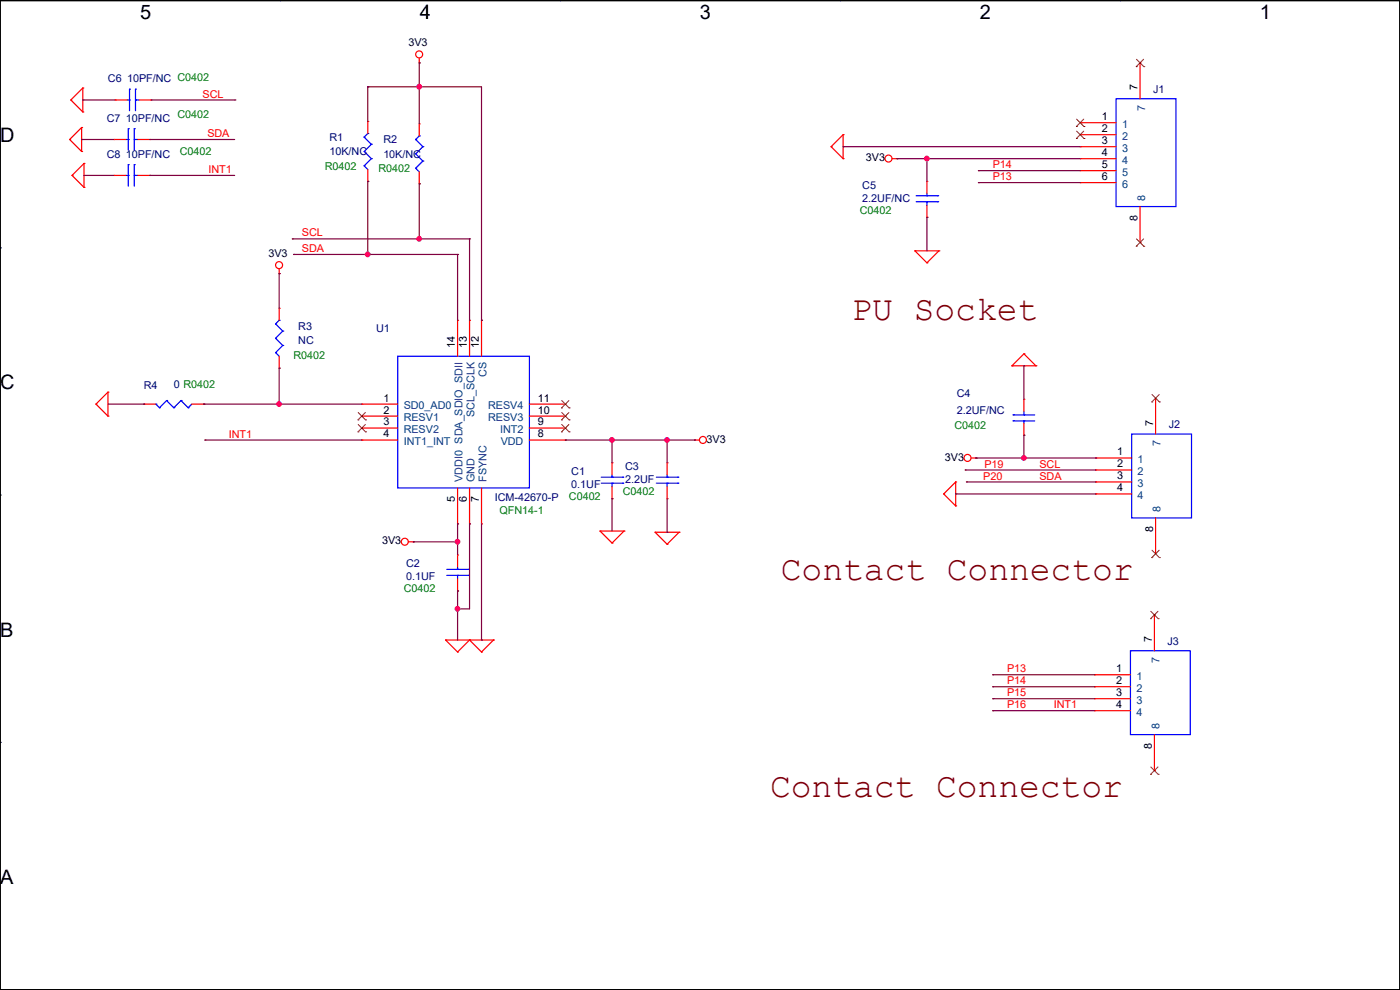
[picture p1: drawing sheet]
<svg xmlns="http://www.w3.org/2000/svg" width="297mm" height="210mm" viewBox="0 0 297 210" stroke-linecap="round" stroke-linejoin="round" font-family="sans-serif">
<g fill="none" stroke="#000" stroke-width=".25">
<path d="M0 .1h297v209.8h-297zM59.4 .1h.1M118.8 .1h.1M178.2 .1h.1M237.6 .1h.1M0 52.6h.1M297 52.6h.1M0 105h.1M297 105h.1M0 157.5h.1M297 157.5h.1M59.4 209.9h.1"/>
<path d="M118.8 209.9h.1M178.2 209.9h.1M237.6 209.9h.1"/>
</g>
<path d="M0 105h.1" fill="none" stroke="#000" stroke-width=".21"/>
<g fill="none" stroke="#f00" stroke-width=".25">
<path d="M17.6 18.7h.1M17.6 18.7v5M17.6 18.7l-2.6 2.5M88.9 13.3h.1M88.9 12.3v1M241.9 13.3h.1M241.9 13.3v7.7M14.8 29.6h.1M14.8 29.6l2.5 2.5M15 21.2h.1M15 21.2l2.6 2.5M15.3 37.2h.1"/>
<path d="M15.3 37.2l2.5 2.6M17.3 27.1h.1M17.3 32.1h.1M17.3 27.1v5M17.3 27.1l-2.5 2.5M17.6 23.7h.1M17.8 34.7h.1M17.8 39.8h.1M17.8 34.7v5.1M17.8 34.7l-2.5 2.5M24.2 29.6h.1M24.2 37.2h.1"/>
<path d="M24.2 29.6h2.5M24.2 37.2h2.5M24.4 21.2h.1M24.4 21.2h2.6M29.3 29.6h2.5M29.3 37.2h2.5M29.5 21.2h2.5M31.8 29.6h.1M31.8 37.2h.1M32 21.2h.1M78 38.5h.1M78 25.8h.1"/>
<path d="M78 25.8v2.5M78 35.9v2.6M88.9 39h.1M88.9 26.3h.1M88.9 26.3v2.5M88.9 36.4v2.6M176.3 31.1h.1M176.3 31.1l2.6 2.6M178.9 28.6h.1M178.9 33.7h.1M178.9 28.6v5.1M178.9 28.6l-2.6 2.5"/>
<path d="M189.3 33.7h1M190.3 33.7h.1M196.6 38.5h.1M196.6 38.5v2.5M229.2 26h.1M229.2 28.6h.1M229.2 31.1h.1M229.2 33.7h.1M229.2 36.2h.1M229.2 38.7h.1M229.2 33.7h7.6M229.2 26h7.6"/>
<path d="M229.2 28.6h7.6M229.2 31.1h7.6M229.2 36.2h7.6M229.2 38.7h7.6M59.2 58h.1M59.2 57v1M194.1 53.2h.1M194.1 53.2h5.1M194.1 53.2l2.5 2.6M196.6 55.8h.1M196.6 46.1h.1M196.6 43.6v2.5"/>
<path d="M199.2 53.2h.1M199.2 53.2l-2.6 2.6M241.9 51.4h.1M241.9 43.8v7.6M59.2 78.1h.1M59.2 65.4h.1M59.2 65.4v2.5M59.2 75.6v2.5M97.1 67.9h.1M97.1 67.9v7.7M99.6 67.9h.1M99.6 67.9v7.7"/>
<path d="M102.2 67.9h.1M102.2 67.9v7.7M214.7 77.6h.1M214.7 77.6h5.1M217.2 75.1h.1M217.2 75.1l2.6 2.5M217.2 75.1l-2.5 2.5M219.8 77.6h.1M20.4 85.7h.1M20.4 85.7l2.5 2.6M22.9 83.2h.1M22.9 88.3h.1"/>
<path d="M22.9 83.2v5.1M22.9 83.2l-2.5 2.5M30.5 85.7h.1M30.5 85.7h2.6M40.7 85.7h2.5M43.2 85.7h.1M76.8 85.7h.1M76.8 88.3h.1M76.8 90.8h.1M76.8 93.3h.1M76.8 93.3h7.6M76.8 85.7h7.6"/>
<path d="M76.8 88.3h7.6M76.8 90.8h7.6M112.3 93.3h7.6M112.3 85.7h7.6M112.3 88.3h7.6M112.3 90.8h7.6M119.9 85.7h.1M119.9 88.3h.1M119.9 90.8h.1M119.9 93.3h.1M129.8 98.2h.1M129.8 98.2v2.5"/>
<path d="M141.5 98.2h.1M141.5 98.2v2.5M147.4 93.3h.1M147.4 93.3h1M206 97.2h1.1M207.1 97.2h.1M217.2 92.3h.1M217.2 84.7h.1M217.2 84.7v2.5M217.2 89.8v2.5M232.5 97.2h.1M232.5 99.7h.1"/>
<path d="M232.5 97.2h7.6M232.5 99.7h7.6M245.2 84.5h.1M245.2 84.5v7.6M86.7 114.9h1M87.7 114.9h.1M97.1 117.7h.1M97.1 111.1h.1M97.1 103.5v7.6M97.1 117.7v2.6M99.6 111.1h.1M99.6 103.5v7.6"/>
<path d="M102.2 111.1h.1M102.2 103.5v7.6M127.3 112.6h.1M127.3 112.6h5.1M127.3 112.6l2.5 2.6M129.8 115.2h.1M129.8 105.8h.1M129.8 103.3v2.5M132.4 112.6h.1M132.4 112.6l-2.6 2.6M139 112.9h.1M139 112.9h5.1"/>
<path d="M139 112.9l2.5 2.5M141.5 115.4h.1M141.5 105.8h.1M141.5 103.3v2.5M144.1 112.9h.1M144.1 112.9l-2.6 2.5M200.2 104.8h.1M200.2 104.8l2.5 2.5M202.7 102.2h.1M202.7 107.3h.1M202.7 102.2v5.1M202.7 102.2l-2.5 2.6"/>
<path d="M232.5 102.2h.1M232.5 104.8h.1M232.5 102.2h7.6M232.5 104.8h7.6M245.2 117.5h.1M245.2 109.9v7.6M94.5 135.8h.1M94.5 135.8h10.2M94.5 135.8l2.6 2.5M97.1 138.3h.1M97.1 125.3h.1M97.1 122.8v2.5"/>
<path d="M99.6 135.8h.1M99.6 135.8l-2.5 2.5M99.6 135.8l2.6 2.5M102.2 138.3h.1M104.7 135.8h.1M104.7 135.8l-2.5 2.5M244.9 130.4h.1M244.9 130.4v7.6M232.2 143.1h.1M232.2 145.7h.1M232.2 148.2h.1M232.2 150.7h.1"/>
<path d="M232.2 143.1h7.6M232.2 145.7h7.6M232.2 148.2h7.6M232.2 150.7h7.6M244.9 155.8v7.6M244.9 163.4h.1"/>
<circle cx="88.9" cy="11.5" r=".74"/>
<circle cx="188.5" cy="33.6" r=".74"/>
<circle cx="59.2" cy="56.2" r=".74"/>
<circle cx="149.1" cy="93.3" r=".74"/>
<circle cx="205.3" cy="97.1" r=".74"/>
<circle cx="85.9" cy="114.9" r=".74"/>
</g>
<g fill="none" stroke="#00f" stroke-width=".25">
<path d="M27.5 18.9h.1M27.5 18.9v4.6M28.7 18.9h.1M28.7 18.9v4.6M26.7 29.6h.5M26.7 37.2h.5M27 21.2h.5M27.2 29.6h.1M27.2 27.3h.1M27.2 37.2h.1M27.2 34.9h.1M27.2 27.3v4.6"/>
<path d="M27.2 34.9v4.6M27.5 21.2h.1M28.5 27.3h.1M28.5 29.6h.1M28.5 34.9h.1M28.5 37.2h.1M28.5 29.6h.8M28.5 27.3v4.6M28.5 34.9v4.6M28.5 37.2h.8M28.7 21.2h.1M28.7 21.2h.8"/>
<path d="M77.3 35.2h.1M77.3 32.1h.1M77.3 29.1h.1M77.3 35.2l.7 .7M77.3 32.1l1.5 1.6M77.3 29.1l1.5 1.5M78 28.3h.1M78 28.3l-.7 .8M78.8 33.7h.1M78.8 30.6h.1M78.8 33.7l-1.5 1.5M78.8 30.6l-1.5 1.5"/>
<path d="M88.2 35.7h.1M88.2 32.6h.1M88.2 29.6h.1M88.2 35.7l.7 .7M88.2 32.6l1.5 1.6M88.2 29.6l1.5 1.5M88.9 28.8h.1M88.9 28.8l-.7 .8M89.7 34.2h.1M89.7 31.1h.1M89.7 34.2l-1.5 1.5M89.7 31.1l-1.5 1.5"/>
<path d="M236.8 21h12.7v22.8h-12.7zM194.4 42.8h4.5M194.4 41.5h4.5M196.6 41.5h.1M196.6 42.8h.1M196.6 41v.5M196.6 42.8v.8M198.9 42.8h.1M198.9 41.5h.1M58.5 74.8h.1M58.5 71.8h.1M58.5 68.7h.1"/>
<path d="M58.5 74.8l.7 .8M58.5 71.8l1.5 1.5M58.5 68.7l1.5 1.5M59.2 67.9h.1M59.2 67.9l-.7 .8M60 73.3h.1M60 70.2h.1M60 73.3l-1.5 1.5M60 70.2l-1.5 1.6M84.4 75.6h27.9v27.9h-27.9zM33.1 85.7h.1M33.1 85.7l.7 .8"/>
<path d="M33.8 86.5h.1M35.3 85h.1M35.3 85l1.6 1.5M35.3 85l-1.5 1.5M36.9 86.5h.1M38.4 85h.1M38.4 85l1.5 1.5M38.4 85l-1.5 1.5M39.9 86.5h.1M40.7 85.7l-.8 .8M214.9 88h.1M214.9 89.3h.1"/>
<path d="M214.9 88h4.6M214.9 89.3h4.6M217.2 89.3h.1M217.2 88h.1M217.2 87.2v.8M217.2 89.3v.5M240.1 92.1h12.7v17.8h-12.7zM127.6 102.5h4.5M127.6 101.2h4.5M129.8 101.2h.1M129.8 102.5h.1M129.8 100.7v.5"/>
<path d="M129.8 102.5v.8M132.1 102.5h.1M132.1 101.2h.1M139.2 102.5h4.6M139.2 101.2h4.6M141.5 101.2h.1M141.5 102.5h.1M141.5 100.7v.5M141.5 102.5v.8M143.8 102.5h.1M143.8 101.2h.1M94.8 122h4.6"/>
<path d="M94.8 120.8h4.6M97.1 120.8h.1M97.1 122h.1M97.1 120.3v.5M97.1 122v.8M99.4 122h.1M99.4 120.8h.1M239.8 138h12.7v17.8h-12.7z"/>
</g>
<g fill="none" stroke="#804000" stroke-width=".21">
<path d="M241 14.1h.1M241.1 12.6l1.6 1.5M242.6 12.6l-1.6 1.5M242.7 14.1h.1M228.3 26.8h.1M228.3 29.4h.1M228.4 25.3l1.6 1.5M228.4 27.8l1.6 1.6M229.9 25.3l-1.6 1.5M229.9 27.8l-1.6 1.6M230 26.8h.1M230 29.4h.1"/>
<path d="M241 52.2h.1M241.1 50.7l1.6 1.5M242.6 50.7l-1.6 1.5M242.7 52.2h.1M75.9 89.1h.1M75.9 91.6h.1M76 87.5l1.6 1.6M76 90l1.6 1.6M77.5 87.5l-1.6 1.6M77.5 90l-1.6 1.6M77.6 89.1h.1M77.6 91.6h.1"/>
<path d="M119.1 86.5h.1M119.1 89.1h.1M119.1 91.6h.1M119.2 85l1.5 1.5M119.2 87.5l1.5 1.6M119.2 90l1.5 1.6M120.7 85l-1.6 1.5M120.7 87.5l-1.6 1.6M120.7 90l-1.6 1.6M120.7 86.5h.1M120.7 89.1h.1M120.7 91.6h.1"/>
<path d="M244.3 85.3h.1M244.4 83.7l1.6 1.6M245.9 83.7l-1.6 1.6M246 85.3h.1M244.3 118.3h.1M244.4 116.7l1.6 1.6M245.9 116.7l-1.6 1.6M246 118.3h.1M244.1 131.2h.1M244.1 129.7l1.6 1.5M245.7 129.7l-1.6 1.5M245.7 131.2h.1"/>
<path d="M244.1 164.3h.1M244.1 162.7l1.6 1.6M245.7 162.7l-1.6 1.6M245.7 164.3h.1"/>
</g>
<path d="M59.2 85.7h.1M59.2 85.7h17.6" fill="none" stroke="#800040" stroke-width=".25"/>
<circle cx="59.2" cy="85.7" r=".49" fill="#f0f"/>
<circle cx="59.2" cy="85.7" r=".49" fill="none" stroke="#f0f" stroke-width=".25"/>
<path d="M59.2 58h.1M59.2 58v7.4M59.2 78.1h.1M59.2 78.1v7.6h-16M43.2 85.7h.1M43.5 93.3h.1M43.5 93.3h33.3M87.7 114.9h.1M97.1 111.1h.1M97.1 111.1v3.8h-9.4M97.1 125.3h.1M97.1 125.3v3.9" fill="none" stroke="#800040" stroke-width=".25"/>
<circle cx="97" cy="114.9" r=".49" fill="#f0f"/>
<circle cx="97" cy="114.9" r=".49" fill="none" stroke="#f0f" stroke-width=".25"/>
<path d="M97.1 114.9h.1M97.1 114.9v2.8M99.6 111.1h.1M99.6 111.1v18.1h-2.5M97.1 129.2h.1M97.1 129.2v6.6" fill="none" stroke="#800040" stroke-width=".25"/>
<circle cx="97" cy="129.1" r=".49" fill="#f0f"/>
<circle cx="97" cy="129.1" r=".49" fill="none" stroke="#f0f" stroke-width=".25"/>
<path d="M119.9 93.3h.1M119.9 93.3h21.6M129.8 93.3h.1M129.8 93.3v4.9M141.5 93.3h.1M102.2 111.1v24.7M129.8 105.8h.1M129.8 105.8v6.8M102.2 135.8h.1" fill="none" stroke="#800040" stroke-width=".25"/>
<circle cx="129.8" cy="93.3" r=".49" fill="#f0f"/>
<circle cx="129.8" cy="93.3" r=".49" fill="none" stroke="#f0f" stroke-width=".25"/>
<circle cx="141.5" cy="93.3" r=".49" fill="#f0f"/>
<circle cx="141.5" cy="93.3" r=".49" fill="none" stroke="#f0f" stroke-width=".25"/>
<path d="M102.2 18.4v49.5M62 50.7h.1M62 50.7h26.9M99.6 50.7h.1M99.6 50.7v17.2M102.2 67.9h.1" fill="none" stroke="#800040" stroke-width=".25"/>
<circle cx="88.9" cy="50.7" r=".49" fill="#f0f"/>
<circle cx="88.9" cy="50.7" r=".49" fill="none" stroke="#f0f" stroke-width=".25"/>
<path d="M62.3 54h.1M62.3 54h15.7M97.1 54h.1M97.1 54v13.9" fill="none" stroke="#800040" stroke-width=".25"/>
<circle cx="78" cy="54" r=".49" fill="#f0f"/>
<circle cx="78" cy="54" r=".49" fill="none" stroke="#f0f" stroke-width=".25"/>
<g fill="none" stroke="#800040" stroke-width=".25">
<path d="M78 18.4h.1M78 18.4v7.4M78 18.4h10.9M88.9 18.4h.1M88.9 18.4v7.9M78 38.5h.1M78 38.5v15.5M88.9 39h.1M88.9 39v11.7M78 54h.1M78 54h19.1M88.9 50.7h.1"/>
<path d="M88.9 50.7h10.7"/>
</g>
<circle cx="88.9" cy="18.4" r=".49" fill="#f0f"/>
<circle cx="88.9" cy="18.4" r=".49" fill="none" stroke="#f0f" stroke-width=".25"/>
<g fill="none" stroke="#800040" stroke-width=".25">
<path d="M88.9 18.4h.1M88.9 13.3h.1M88.9 18.4h13.3M88.9 13.3v5.1M178.9 31.1h.1M178.9 31.1h50.3M190.3 33.7h.1M190.3 33.7h6.3M207.6 36.2h.1M207.6 38.7h.1M207.6 36.2h21.6M207.6 38.7h21.6"/>
<path d="M217.2 77.6h.1M217.2 77.6v7.1M22.9 85.7h7.6M30.5 85.7h.1M141.5 93.3h.1M141.5 93.3v4.9M141.5 93.3h5.9M147.4 93.3h.1M204.8 99.7h.1M204.8 99.7h27.7M207.1 97.2h.1M207.1 97.2h25.4"/>
<path d="M217.2 92.3h.1M217.2 92.3v4.9M232.5 97.2h.1M141.5 112.9h.1M141.5 105.8v7.1M202.7 104.8h.1M202.7 104.8h29.8M205 102.2h.1M205 102.2h27.5M210.6 143.1h.1M210.6 145.7h.1M210.6 148.2h.1"/>
<path d="M210.6 150.7h.1M210.6 143.1h21.6M210.6 145.7h21.6M210.6 148.2h21.6M210.6 150.7h21.6"/>
</g>
<circle cx="217.2" cy="97.1" r=".49" fill="#f0f"/>
<circle cx="217.2" cy="97.1" r=".49" fill="none" stroke="#f0f" stroke-width=".25"/>
<path d="M196.6 33.7h.1M196.6 33.7v4.8M196.6 33.7h32.6M196.6 46.1h.1M196.6 46.1v7.1" fill="none" stroke="#800040" stroke-width=".25"/>
<circle cx="196.6" cy="33.6" r=".49" fill="#f0f"/>
<circle cx="196.6" cy="33.6" r=".49" fill="none" stroke="#f0f" stroke-width=".25"/>
<path d="M17.3 29.6h.1M17.3 29.6h6.9M17.6 21.2h.1M17.6 21.2h6.8M17.8 37.2h.1M17.8 37.2h6.4M31.8 29.6h17.8M31.8 37.2h17.8M32 21.2h17.8M49.6 29.6h.1M49.6 37.2h.1M49.8 21.2h.1" fill="none" stroke="#800040" stroke-width=".25"/>
<circle cx="59.2" cy="85.7" r=".49" fill="#f0f"/>
<circle cx="59.2" cy="85.7" r=".49" fill="none" stroke="#f0f" stroke-width=".25"/>
<circle cx="97" cy="114.9" r=".49" fill="#f0f"/>
<circle cx="97" cy="114.9" r=".49" fill="none" stroke="#f0f" stroke-width=".25"/>
<circle cx="97" cy="129.1" r=".49" fill="#f0f"/>
<circle cx="97" cy="129.1" r=".49" fill="none" stroke="#f0f" stroke-width=".25"/>
<circle cx="129.8" cy="93.3" r=".49" fill="#f0f"/>
<circle cx="129.8" cy="93.3" r=".49" fill="none" stroke="#f0f" stroke-width=".25"/>
<circle cx="141.5" cy="93.3" r=".49" fill="#f0f"/>
<circle cx="141.5" cy="93.3" r=".49" fill="none" stroke="#f0f" stroke-width=".25"/>
<circle cx="88.9" cy="50.7" r=".49" fill="#f0f"/>
<circle cx="88.9" cy="50.7" r=".49" fill="none" stroke="#f0f" stroke-width=".25"/>
<circle cx="78" cy="54" r=".49" fill="#f0f"/>
<circle cx="78" cy="54" r=".49" fill="none" stroke="#f0f" stroke-width=".25"/>
<circle cx="88.9" cy="18.4" r=".49" fill="#f0f"/>
<circle cx="88.9" cy="18.4" r=".49" fill="none" stroke="#f0f" stroke-width=".25"/>
<circle cx="217.2" cy="97.1" r=".49" fill="#f0f"/>
<circle cx="217.2" cy="97.1" r=".49" fill="none" stroke="#f0f" stroke-width=".25"/>
<circle cx="196.6" cy="33.6" r=".49" fill="#f0f"/>
<circle cx="196.6" cy="33.6" r=".49" fill="none" stroke="#f0f" stroke-width=".25"/>
<g font-size="7.4" fill="#800000">
<text x="180.6" y="67.9">PU Socket</text>
<text x="165.7" y="123.1">Contact Connector</text>
<text x="163.4" y="169">Contact Connector</text>
</g>
<g font-size="4.2">
<text x="29.7" y="3.9">5</text>
<text x="89.1" y="3.9">4</text>
<text x="148.5" y="3.9">3</text>
<text x="207.9" y="3.9">2</text>
<text x="267.3" y="3.9">1</text>
<text x="0" y="30.1">D</text>
<text x="0" y="82.6">C</text>
<text x="0" y="135">B</text>
<text x="0" y="187.5">A</text>
<text x="297" y="187.5">A</text>
</g>
<g font-size="2.3">
<text x="86.7" y="9.8">3V3</text>
<text x="241.3" y="19.2" transform="rotate(-90 241.3 19.2)">7</text>
<text x="233.7" y="25.5">1</text>
<text x="233.7" y="28">2</text>
<text x="183.7" y="34.2">3V3</text>
<text x="233.7" y="30.6">3</text>
<text x="233.7" y="33.1">4</text>
<text x="233.7" y="35.6">5</text>
<text x="233.7" y="38.2">6</text>
<text x="241.3" y="46.9" transform="rotate(-90 241.3 46.9)">8</text>
<text x="56.9" y="54.5">3V3</text>
<text x="96.5" y="73.8" transform="rotate(-90 96.5 73.8)">14</text>
<text x="99.1" y="73.8" transform="rotate(-90 99.1 73.8)">13</text>
<text x="101.6" y="73.8" transform="rotate(-90 101.6 73.8)">12</text>
<text x="81.3" y="85.2">1</text>
<text x="81.3" y="87.7">2</text>
<text x="114.1" y="85.2">11</text>
<text x="114.1" y="87.7">10</text>
<text x="81.3" y="90.3">3</text>
<text x="81.3" y="92.8">4</text>
<text x="114.1" y="90.3">9</text>
<text x="114.1" y="92.8">8</text>
<text x="149.9" y="93.9">3V3</text>
<text x="244.6" y="90.3" transform="rotate(-90 244.6 90.3)">7</text>
<text x="200.4" y="97.7">3V3</text>
<text x="237" y="96.6">1</text>
<text x="237" y="99.1">2</text>
<text x="237" y="101.7">3</text>
<text x="96.5" y="106.6" transform="rotate(-90 96.5 106.6)">5</text>
<text x="99.1" y="106.6" transform="rotate(-90 99.1 106.6)">6</text>
<text x="101.6" y="106.6" transform="rotate(-90 101.6 106.6)">7</text>
<text x="237" y="104.2">4</text>
<text x="244.6" y="112.9" transform="rotate(-90 244.6 112.9)">8</text>
<text x="81.1" y="115.5">3V3</text>
<text x="244.3" y="136.3" transform="rotate(-90 244.3 136.3)">7</text>
<text x="236.8" y="142.6">1</text>
<text x="236.8" y="145.1">2</text>
<text x="236.8" y="147.7">3</text>
<text x="236.8" y="150.2">4</text>
<text x="244.3" y="158.9" transform="rotate(-90 244.3 158.9)">8</text>
</g>
<g font-size="2.3" fill="#000080">
<text x="22.9" y="17.4">C6</text>
<text x="27" y="17.4">10PF/NC C0402</text>
<text x="244.6" y="19.7">J1</text>
<text x="22.6" y="25.8">C7</text>
<text x="26.7" y="25.8">10PF/NC</text>
<text x="69.9" y="29.9">R1</text>
<text x="22.6" y="33.4">C8</text>
<text x="26.7" y="33.4">10PF/NC</text>
<text x="69.9" y="32.9">10K/NC</text>
<text x="81.3" y="30.4">R2</text>
<text x="81.3" y="33.4">10K/NC</text>
<text x="182.9" y="40">C5</text>
<text x="182.9" y="42.8">2.2UF/NC</text>
<text x="63.3" y="70">R3</text>
<text x="79.8" y="70.5">U1</text>
<text x="63.3" y="73.1">NC</text>
<text x="30.5" y="82.5">R4</text>
<text x="36.9" y="82.2">0 R0402</text>
<text x="203" y="84.2">C4</text>
<text x="203" y="87.8">2.2UF/NC</text>
<text x="247.9" y="90.8">J2</text>
<text x="121.2" y="100.8">C1</text>
<text x="132.6" y="99.7">C3</text>
<text x="104.9" y="106.3">ICM-42670-P</text>
<text x="121.2" y="103.5">0.1UF</text>
<text x="132.6" y="102.5">2.2UF</text>
<text x="86.1" y="120.3">C2</text>
<text x="86.1" y="123.1">0.1UF</text>
<text x="247.7" y="136.8">J3</text>
</g>
<g font-size="2.3" fill="#f00">
<text x="43" y="20.7">SCL</text>
<text x="44" y="29.1">SDA</text>
<text x="210.6" y="35.7">P14</text>
<text x="44.2" y="36.7">INT1</text>
<text x="210.6" y="38.2">P13</text>
<text x="64.1" y="50.2">SCL</text>
<text x="64.1" y="53.5">SDA</text>
<text x="48.6" y="92.8">INT1</text>
<text x="208.6" y="101.7">P20</text>
<text x="208.8" y="99.2">P19</text>
<text x="220.5" y="99.2">SCL</text>
<text x="220.5" y="101.7">SDA</text>
<text x="213.7" y="142.6">P13</text>
<text x="213.7" y="145.2">P14</text>
<text x="213.7" y="147.7">P15</text>
<text x="213.7" y="150.2">P16</text>
<text x="223.6" y="150.2">INT1</text>
</g>
<g font-size="2.3" fill="#004080">
<text x="242.9" y="23.5" transform="rotate(-90 242.9 23.5)">7</text>
<text x="238" y="27.1">1</text>
<text x="238" y="29.6">2</text>
<text x="238" y="32.2">3</text>
<text x="238" y="34.7">4</text>
<text x="238" y="37.3">5</text>
<text x="238" y="39.8">6</text>
<text x="242.9" y="42.5" transform="rotate(-90 242.9 42.5)">8</text>
<text x="103.2" y="80" transform="rotate(-90 103.2 80)">CS</text>
<text x="85.6" y="86.8">SD0_AD0</text>
<text x="85.6" y="89.3">RESV1</text>
<text x="100.7" y="88.5" transform="rotate(-90 100.7 88.5)">SCL_SCLK</text>
<text x="103.5" y="86.8">RESV4</text>
<text x="103.5" y="89.3">RESV3</text>
<text x="85.6" y="91.9">RESV2</text>
<text x="85.6" y="94.4">INT1_INT</text>
<text x="106.1" y="91.9">INT2</text>
<text x="106.2" y="94.4">VDD</text>
<text x="246.2" y="94.6" transform="rotate(-90 246.2 94.6)">7</text>
<text x="241.3" y="98.2">1</text>
<text x="241.3" y="100.8">2</text>
<text x="98.1" y="102.2" transform="rotate(-90 98.1 102.2)">VDDI0 SDA_SDIO_SDII</text>
<text x="100.7" y="102.2" transform="rotate(-90 100.7 102.2)">GND</text>
<text x="103.2" y="102.2" transform="rotate(-90 103.2 102.2)">FSYNC</text>
<text x="241.3" y="103.3">3</text>
<text x="241.3" y="105.8">4</text>
<text x="246.2" y="108.6" transform="rotate(-90 246.2 108.6)">8</text>
<text x="246" y="140.6" transform="rotate(-90 246 140.6)">7</text>
<text x="241.1" y="144.2">1</text>
<text x="241.1" y="146.7">2</text>
<text x="241.1" y="149.3">3</text>
<text x="241.1" y="151.8">4</text>
<text x="246" y="154.6" transform="rotate(-90 246 154.6)">8</text>
</g>
<g font-size="2.3" fill="#008000">
<text x="37.6" y="25.1">C0402</text>
<text x="38.1" y="32.9">C0402</text>
<text x="68.9" y="36">R0402</text>
<text x="80.3" y="36.5">R0402</text>
<text x="182.4" y="45.4">C0402</text>
<text x="62.3" y="76.1">R0402</text>
<text x="202.5" y="91.1">C0402</text>
<text x="120.7" y="106.1">C0402</text>
<text x="132.1" y="105.1">C0402</text>
<text x="106" y="109.1">QFN14-1</text>
<text x="85.6" y="125.6">C0402</text>
</g>
</svg>
